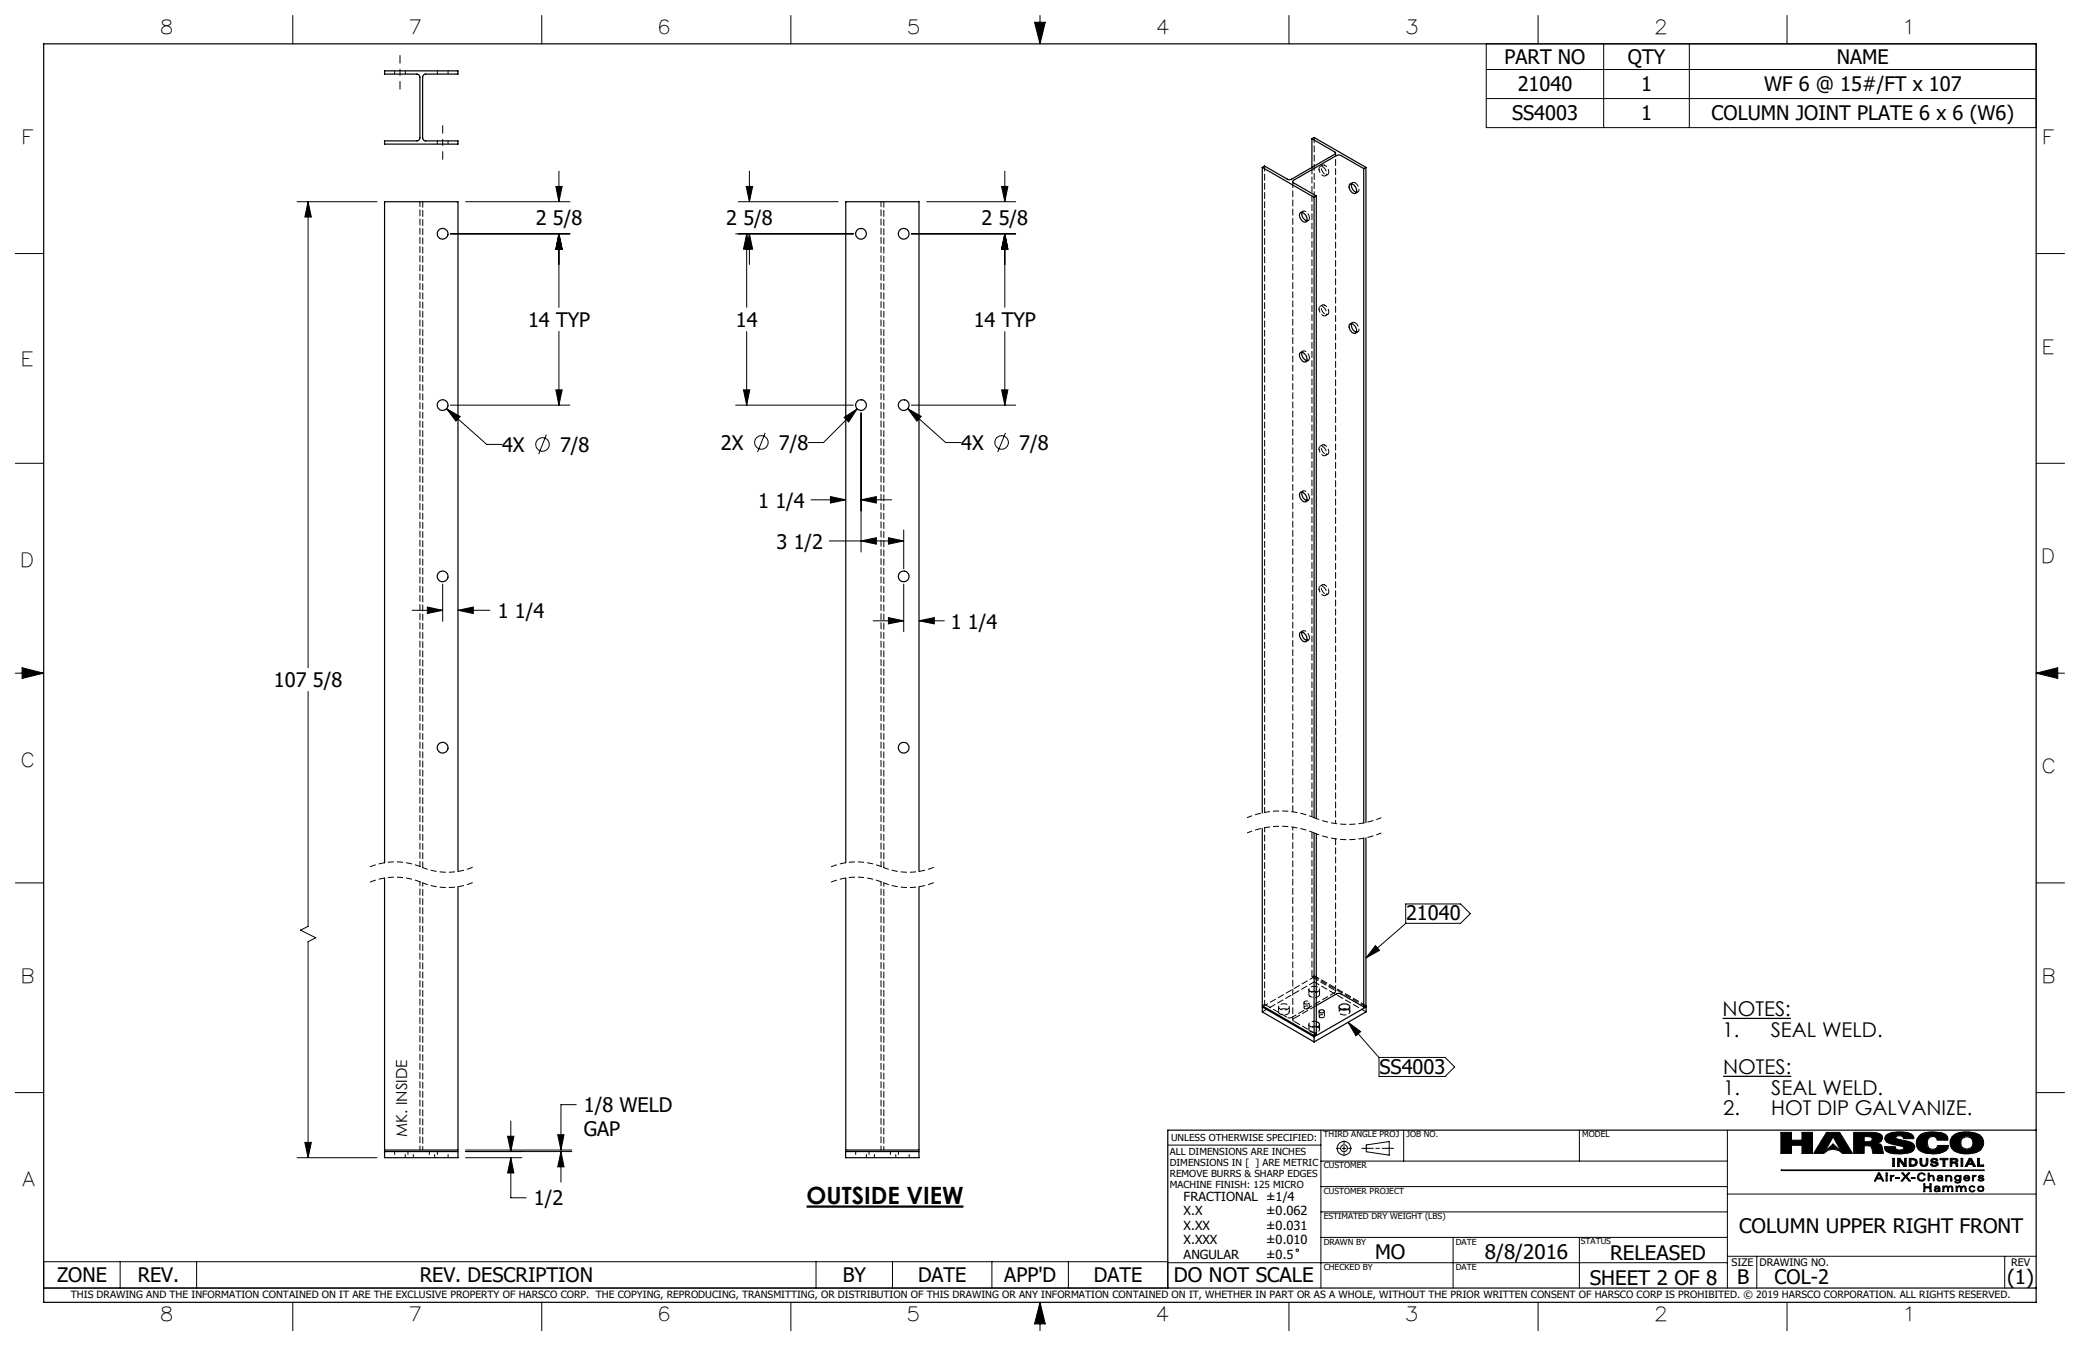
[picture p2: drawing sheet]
<svg xmlns="http://www.w3.org/2000/svg" width="432mm" height="279mm" viewBox="0 0 432 279" stroke-linecap="round" stroke-linejoin="round" font-family="sans-serif">
<g fill="none" stroke="#000" stroke-width=".21">
<path d="M60.8 3.2v5.9M112.5 3.2v5.9M164.2 3.2v5.9M214.8 4.6h2.2l-1.1 4.5zM215.9 3.2v5.9M267.6 3.2v5.9M308.5 9.1h114.2v17.4h-114.2zM308.5 14.4h114.2M319.3 3.2v5.9M332.9 9.1v17.4M350.7 9.1v17.4M371 3.2v5.9"/>
<path d="M115.4 38.7h1.3l-.7 3.2zM116 35.5v6.4M154.9 38.7h1.3l-.6 3.2zM155.6 35.5v6.4M207.9 38.7h1.3l-.6 3.2zM208.6 35.5v6.4M308.5 20.5h114.2M3.2 52.6h5.9M61.7 41.9h16.5M64 41.9l.6 3.1h-1.3zM64 41.9v96.7M93.5 48.5h24.8"/>
<path d="M96.7 41.9h21.6M116 48.5v15.3M116 48.5l.7 3.2h-1.3zM152.7 48.5h24.5M153.3 41.9h20.7M155 48.5l.6 3.2h-1.3zM155 48.5v15.3M155.6 48.5v6.4M155.6 48.5l.6 3.2h-1.3zM189.2 48.5h21.7M192.4 41.9h18.5M208.6 48.5l.6 3.2h-1.3z"/>
<path d="M208.6 48.5v15.3M422.7 52.6h5.9M116 68.8v15.3M155 68.8v15.3M208.6 68.8v15.3M3.2 96.2h5.9M92.7 84.8l2.8 1.7-.8 .9zM92.7 84.8l8.3 7.5h3.2M93.5 84.1h24.8M113.4 90.2l-1.6 4.1M115.4 80.9h1.3l-.7 3.2zM152.7 84.1h24.5"/>
<path d="M154.3 80.9h1.3l-.6 3.2zM158.9 89.9l-1.6 3.9M175.2 86.6l2.7-1.7-1.7 2.7zM177.9 84.9l-6.9 7h-3.2M178.8 85.7v28.9M188.4 84.8l2.8 1.6-.8 1zM188.4 84.8l7.9 7.1h3.2M189.2 84.1h21.7M207.9 80.9h1.3l-.6 3.2zM208.7 89.9l-1.6 3.9M422.7 96.2h5.9M168.3 103.8h7.3"/>
<path d="M172.2 112.3h15.4M172.4 103.1l3.2 .7-3.2 .6zM178.8 103.8l3.1-.7v1.3zM178.8 112.3l3.1-.7v1.4zM178.8 103.8h6.3M184.4 111.6l3.2 .7-3.2 .7zM187.6 110v8.1M3.2 139.7h5.9M4.6 138.6l4.5 1.1-4.5 1.1zM85.5 126.7h6.4M88.7 126l3.2 .7-3.2 .7zM91.9 121.2v7.8"/>
<path d="M95.1 126.7l3.1-.7v1.4zM95.1 126.7h6.6M181.3 128.9h6.3M184.4 128.2l3.2 .7-3.2 .6zM187.6 121.2v9.9M190.8 128.9h5.2M190.8 128.9l3.2-.7v1.3zM422.7 139.7h5.9M422.7 139.7l4.5-1.1v2.2zM64 143.5v48.8l-1.6 .8 3.1 1.6-1.5 .8v44.8M3.2 183.3h5.9M285.5 196.3l.9 1-2.8 1.6z"/>
<path d="M291.8 187.6h11.4l2 2.1-2 2h-11.4zM291.8 191.7l-8.2 7.2M422.7 183.3h5.9M279.9 212.2l2.6 1.9-1 .9zM279.9 212.2l6.4 7.3M286.3 219.5h13.7l2 2-2 1.9h-13.7zM3.2 226.8h5.9M63.3 237.1h1.3l-.6 3.2zM96.7 239h22M96.7 238.7h22M105.4 235.9h1.3l-.7 3.1zM106 232.7v6.3"/>
<path d="M115.8 235.5h1.3l-.6 3.2zM116.5 239l.6 3.2h-1.3zM116.5 239v6.4M119.6 229.3h-3.1v9.4M242.4 237.7h31.8M274.2 234.6v32.8M277.4 238.4h.7M278.6 238.4h.8M279 236.8v.7M279 238v.8M279 239.3v.6M279.9 238.4h.7"/>
<path d="M282.7 238.4h2.4M283.6 237.7l4.8-.7v2.8l-4.8-.7zM285.6 238.4h.8M286.9 238.4h2.4M291.4 234.6v6.4M327.9 234.6v6.4M358.6 234.6v32.8M369.7 235.1h2.2v1.6h2.2v-1.6h2.2v4.3h-2.2v-1.7h-2.2v1.7h-2.2zM379.2 235.1h2.7l2.7 4.3h-2.2a2.5 2.5 0 0 0-3.8 0h-2.1zM380.5 236l1.7 3-1.7-1.5-1.7 1.5zM384.8 235.1h3.7l1.7 .2 .5 .4 .1 .6-.3 .7-.8 .3 .7 .2 .3 .4 .3 1.5h-2.2l-.2-1-.3-.5-.6-.1h-.7v1.6h-2.2zM387 235.9l1.4 .1a.51 .51 0 0 1 0 .9l-1.4 .1z"/>
<path d="M389.7 237.3h.1M391.6 235.6a6.4 6.4 0 0 1 5.3-.2l.3 .4 .1 .6h-2.1l-.1-.4a1.07 1.07 0 0 0-1.5 .1v.1a3 3 0 0 0 1.9 .6l1.6 .5 .4 .7a1.36 1.36 0 0 1-1.4 1.4 6.7 6.7 0 0 1-4.6-.5l-.3-.9h2.3v.4a1.01 1.01 0 0 0 1.7-.2l-.4-.3-3.1-.8-.4-.7zM398.5 235.7a5.3 5.3 0 0 1 5.5-.2l.3 .5 .1 .7h-2.2l-.3-.6-.5-.2-.7 .1-.5 .5-.1 .7 .2 1 .4 .3 .5 .1 .8-.2 .2-.6h2.3l-.1 .6a3.9 3.9 0 0 1-2.8 1.1 4.2 4.2 0 0 1-3.5-1.1 2.19 2.19 0 0 1 .4-2.7zM405.2 235.9a5.4 5.4 0 0 1 5.8-.4 2.09 2.09 0 0 1 .8 2.2l-.7 1.1a5.9 5.9 0 0 1-5.4 .1 2.08 2.08 0 0 1-.5-3zM422.7 226.8h5.9M61.7 240.3h16.5M96.7 240.3h11.6M106 240.3l.7 3.2h-1.3zM106 240.3v8.3h3.2M274.2 256.9h84.4M274.2 251.6h84.4M274.2 246.3h84.4"/>
<path d="M274.2 241h84.4M301.7 256.9v10.5M327.9 256.9v10.5M358.6 247.9h64.1M369.8 242.9h42.1v.1h-42.1zM389.9 243.5h.3l.9 1.6h-.3l-.2-.4h-1l-.2 .4h-.3zM390.1 243.7l.4 .8h-.8zM391.5 244h.3v1.1h-.3zM391.5 243.5h.3v.2h-.3zM392.4 244h.2v.2l.2-.2h.4v.2l-.5 .1-.1 .8h-.2zM392.6 244.2h.1M392.9 240.5h.4v1.6h-.4z"/>
<path d="M393.6 244.4h.7v.2h-.7zM393.9 240.5h.5l1 1.2v-1.2h.3v1.6h-.5l-.9-1.3v1.3h-.4zM394.3 240.8h.1M394.8 243.5h.3l.5 .6 .5-.6h.4l-.7 .7 .8 .9h-.3l-.7-.7-.6 .7h-.3l.7-.9zM396.3 240.5a1.61 1.61 0 0 1 1.7 .5v.3l-.1 .5-.8 .3h-.8zM396.7 240.7a.62 .62 0 0 1 .8 .2 .62 .62 0 0 1 0 .7l-.8 .2zM396.8 244.4h.7v.2h-.7zM398.3 243.7a.87 .87 0 0 1 1.4 .2l-.7-.3-.3 .1-.3 .2-.1 .4 .2 .5a.59 .59 0 0 0 .9-.1h.3l-.3 .4h-.9l-.4-.3-.1-.5zM398.6 240.5h.4v1l.1 .3 .3 .1 .3-.1 .2-.4v-.9h.3v.9l-.2 .5a.93 .93 0 0 1-1.4-.4zM399.4 245.7h.2v.6h1v-.6h.3v1.7h-.3v-.8h-1v.8h-.2zM400.3 243.5h.2v.7l.5-.3a.79 .79 0 0 1 .4 1.2h-.1a.87 .87 0 0 0-.3-1 .85 .85 0 0 0-.5 1h-.2zM400.5 244.2h.1"/>
<path d="M400.9 240.7l.5-.3 .7 .1 .2 .4h-.4l-.1-.2h-.3l-.3 .2 .2 .2 .8 .2 .2 .4-.1 .2-.6 .2-.7-.1-.2-.4h.3l.4 .3 .5-.1v-.2l-1-.3-.2-.2zM401.7 246.3a.67 .67 0 0 1 1 .3v.7h-.2v-.1l-.7 .2-.2-.2v-.3l.1-.2 .8-.1-.1-.2-.3-.1-.5 .2zM402.4 244.7l.7-.1-.1 .3-.2 .1h-.3zM402.5 246.8h.1M402.5 246.8l-.8 .2 .2 .2h.3l.2-.1 .1-.3M402.5 247.2h.1M402.8 240.5h1.6v.2h-.6v1.4h-.4v-1.4h-.6zM403.1 244.6h.1M403.1 244.4l-.1-.2-.3-.1-.5 .2v-.2l.6-.2 .4 .2 .1 1h-.2v-.1M403.1 244.4l-.8 .1-.2 .3 .3 .3 .3 .1 .4-.2M403.1 244.4h.1M403.1 245h.1"/>
<path d="M403.5 246.4v-.2h-.2v1.1h.2l.1-.8 .4-.2 .3 .4v.6h.2l.1-.8 .3-.2 .3 .4v.6h.2l-.1-1-.5-.1-.3 .3M403.5 246.4l.5-.3 .4 .4M403.5 246.4h.1M403.9 244h.2v.2l.4-.3 .5 .2 .2 .4v.6h-.2l-.2-.9-.2-.1-.3 .1-.2 .9h-.2zM404.1 244.2h.1M404.4 246.5h.1M404.8 240.5a1.96 1.96 0 0 1 1.6 .2l-.1 .5-.3 .1 .4 .2 .1 .6h-.4a.61 .61 0 0 0-.7-.7h-.2v.7h-.4zM405.2 240.7l.8 .1v.3l-.8 .1zM405.9 244.1l.5-.2 .5 .3v-.2h.2v1l-.2 .5-.5 .1-.5-.1-.1-.3 .8 .2 .2-.1 .1-.4-.5 .2-.5-.2-.2-.4zM406 241.3h.1M406.1 244.2l.3-.1 .4 .1 .1 .3-.1 .3-.4 .2-.3-.2-.1-.3zM406.3 246.4v-.2h-.3l.1 1.1h.2l.1-.8 .3-.2 .3 .4v.6h.2l.1-.8 .4-.2 .3 .4v.6h.2l-.2-1-.4-.1-.4 .3"/>
<path d="M406.3 246.4l.4-.3 .5 .4M406.3 246.4h.1M407.1 240.5h.4v1.6h-.4zM407.2 246.5h.1M407.9 244.1l.4-.2 .5 .2 .1 .5h-1.1l.2 .3 .3 .1 .6-.2-.1 .2-.7 .1-.4-.2v-.6zM408 244.2l.3-.1 .4 .4h-.8zM408.8 240.5h.5l.8 1.6h-.5l-.1-.4h-1l-.2 .4h-.3zM408.9 246.3l.5-.2 .4 .1 .2 .3-.8-.2-.2 .2-.1 .3 .2 .4 .3 .1 .6-.2-.2 .2-.7 .1-.3-.3zM409 240.8l.3 .7h-.6zM409.5 244h.2v.2l.5-.2v.2l-.4 .1-.1 .8h-.2zM409.7 244.2h.1M410.5 240.5h.4v1.3h.9v.3h-1.3z"/>
<path d="M410.7 246.3l.5-.1 .5 .1 .2 .5-.2 .4-.5 .2-.5-.2-.2-.4zM410.7 244.2a.74 .74 0 0 1 1.1-.1v.2l-.5-.2-.4 .2 .7 .2 .3 .3a.76 .76 0 0 1-1.1 .3l-.2-.3 .8 .2 .2-.2a.87 .87 0 0 1-.9-.6zM410.8 246.5l.4-.2 .4 .2 .1 .3-.1 .3-.4 .1-.4-.1-.1-.3zM9.1 261.9h233.3v5.5h-233.3zM24.9 261.9v5.5M40.8 261.9v5.5M60.8 270.3v5.9M112.5 270.3v5.9M164.2 270.3v5.9M169.4 261.9v5.5M185.3 261.9v5.5M205.9 261.9v5.5"/>
<path d="M215.9 270.3v5.9M215.9 270.3l1.1 4.5h-2.2zM221.8 261.9v5.5M242.4 262.1h116.2M267.6 270.3v5.9M319.3 270.3v5.9M358.6 260.8h64.1M364.7 260.8v6.6M371 270.3v5.9M416.2 260.8v6.6"/>
<circle cx="112.6" cy="92.3" r="1.4"/>
<circle cx="158.1" cy="91.8" r="1.4"/>
<circle cx="207.9" cy="91.8" r="1.41"/>
<circle cx="279" cy="238.4" r=".71"/>
<circle cx="279" cy="238.4" r="1.41"/>
<circle cx="408.3" cy="237.3" r="1.3"/>
<circle cx="269.3" cy="259.5" r=".25"/>
</g>
<g fill="none" stroke="#000" stroke-width=".25">
<path d="M9.1 9.1h413.6v261.2h-413.6zM79.8 14.7h15.3v.7h-6.7a.66 .66 0 0 0-.7 .6v12.6a.66 .66 0 0 0 .7 .6h6.7v.7h-15.3v-.7h6.7a.66 .66 0 0 0 .7-.6v-12.6a.66 .66 0 0 0-.7-.6h-6.7zM262 34.7l10.8 6.3M262 34.7v134.1M272.3 28.8l4.8 2.7a.26 .26 0 0 1 .1 .3 .26 .26 0 0 1-.1 .2l-9.2 5.3h-.6l-4.8-2.8-.5 .2M272.3 28.8l.5-.3 10.8 6.2M272.3 28.8v6M280.2 38.2a1.27 1.27 0 0 1 1.2 1.9 1.34 1.34 0 0 1-1.2-1.9zM280.6 38.1v.1a1.55 1.55 0 0 0 1 1.7M283.1 35l-4.7-2.7-.6-.1-9.3 5.2a.29 .29 0 0 0-.1 .3 .29 .29 0 0 0 .1 .3l4.8 2.7M283.1 35v135.9M283.6 34.7l-.5 .3"/>
<path d="M283.6 34.7v136M269.9 44.2a1.23 1.23 0 0 1 1.4 1.5 .62 .62 0 0 1-.6 .4 .62 .62 0 0 1-.6-.5 1.32 1.32 0 0 1-.2-1.4zM270.3 44.1a1.52 1.52 0 0 0 1 1.7M272.8 41v128.8M273.3 40.7l-.5 .3M273.3 40.7v129.2M269.9 73.2a1.23 1.23 0 0 1 1.4 1.6 .62 .62 0 0 1-.6 .4 .62 .62 0 0 1-.6-.6 1.32 1.32 0 0 1-.2-1.4zM270.3 73.1a1.52 1.52 0 0 0 1 1.8M280.2 67.3a1.2 1.2 0 0 1 1.4 1.3 .5 .5 0 0 1-.2 .6 .5 .5 0 0 1-.7-.2 1.33 1.33 0 0 1-.5-1.7zM280.6 67.2a1.55 1.55 0 0 0 1 1.7M269.9 102.3a1.23 1.23 0 0 1 1.4 1.5 .62 .62 0 0 1-.6 .4 .62 .62 0 0 1-.6-.5 1.32 1.32 0 0 1-.2-1.4zM270.3 102.2a1.53 1.53 0 0 0 1 1.7"/>
<path d="M269.9 131.3a1.23 1.23 0 0 1 1.4 1.5 .62 .62 0 0 1-.6 .4 .62 .62 0 0 1-.6-.5 1.32 1.32 0 0 1-.2-1.4zM270.3 131.2a1.53 1.53 0 0 0 1 1.8M79.8 179.1v-137.2h15.3v139M175.6 179.1v-137.2h15.2v139M262 171.9v36.9l10.8 6.2M272.8 172.9v42.1M273.3 173.1v41.6l-.5 .3M283.1 174v35M283.6 173.9v34.9l-.5 .2M79.8 182.3v56.4h15.3v-54.6M175.6 182.3v56.4h15.2v-54.6M262 209v1l10.8 6.3"/>
<path d="M262 209l10.8 6.2M262.3 208.9l-.3 .1M272.8 215.2v1.1M273.3 208.7l4.2-2.4 .6-.1 5 2.8M273.3 212.1a.59 .59 0 0 1 .6 .5 .59 .59 0 0 1-.6 .6M273.3 213.1l.2 .1M274 209.7h.1a.44 .44 0 0 1 .5-.1 .44 .44 0 0 1 .2 .5 .6 .6 0 0 1-1-.3zM278.2 208.6a1.37 1.37 0 0 1 2 .4 1.3 1.3 0 0 1-2.2 .1zM278.4 209.5l.7-.1 .7 .1M283.4 208.9l.2 .1M283.6 209v1l-10.8 6.3M283.6 209l-10.8 6.2"/>
<path d="M79.8 239h15.3v1.3h-15.3zM175.5 239h15.3v1.3h-15.3zM422.7 234.6h-180.3v32.8M9.1 267.4h413.6"/>
<circle cx="91.9" cy="48.5" r="1.11"/>
<circle cx="178.7" cy="48.5" r="1.1"/>
<circle cx="187.6" cy="48.5" r="1.11"/>
<circle cx="91.9" cy="84.1" r="1.11"/>
<circle cx="178.7" cy="84.1" r="1.1"/>
<circle cx="187.6" cy="84.1" r="1.11"/>
<circle cx="91.9" cy="119.6" r="1.11"/>
<circle cx="187.6" cy="119.7" r="1.11"/>
<circle cx="91.9" cy="155.2" r="1.11"/>
<circle cx="187.6" cy="155.2" r="1.11"/>
</g>
<path d="M215.9 270.3l-1.1 4.5h2.2zM214.8 4.6h2.2l-1.1 4.5zM4.6 138.6l4.5 1.1-4.5 1.1zM422.7 139.7l4.5-1.1v2.2zM369.7 235.1v4.3h2.2v-1.7h2.2v1.7h2.2v-4.3h-2.2v1.6h-2.2v-1.6zM387 235.9l1.4 .1 .3 .6-.5 .4h-1.2zM384.8 235.1v4.3h2.2v-1.6l1.4 .1 .4 1.5h2.2l-.4-1.7-.4-.3-.5-.1a1.15 1.15 0 0 0 1.1-1.2 1.41 1.41 0 0 0-1.7-1zM391.6 235.6a1.12 1.12 0 0 0-.2 1.2 1.12 1.12 0 0 0 1.1 .7l1.8 .3a.72 .72 0 0 1 .9 .5 1.03 1.03 0 0 1-1.7-.1v-.2h-2.3a1.46 1.46 0 0 0 1.7 1.5 7.2 7.2 0 0 0 4.2-.6 1.1 1.1 0 0 0 .3-1.2 1.1 1.1 0 0 0-1-.7l-2.1-.5a.58 .58 0 0 1-.7-.5l.4-.2h.6l.5 .2 .1 .4h2.1v-.2a1.62 1.62 0 0 0-1.8-1.2 6.2 6.2 0 0 0-3.9 .6zM398.3 235.9a2.19 2.19 0 0 0-.3 2.3 2.19 2.19 0 0 0 2 1.2 4.7 4.7 0 0 0 4.3-.9l.2-.7h-2.3a1.07 1.07 0 0 1-1.7 .6 1.38 1.38 0 0 1-.4-1.6 1.38 1.38 0 0 1 1.5-.9l.4 .3 .2 .5h2.2v-.5a1.37 1.37 0 0 0-1.6-1.1 6 6 0 0 0-4.3 .6zM407 237.2a1.3 1.3 0 0 1 2.6 0 1.3 1.3 0 0 1-2.6 0zM405.5 235.7a2.15 2.15 0 0 0-.6 2.3 2.15 2.15 0 0 0 2 1.4 5.7 5.7 0 0 0 4.4-.7 2.15 2.15 0 0 0 .3-2.3 2.15 2.15 0 0 0-1.8-1.3l-1.2-.2a4.6 4.6 0 0 0-3.1 .8zM379.2 235.1l-2.7 4.3h2.1a2.5 2.5 0 0 1 3.8 0h2.2l-2.7-4.3zM380.5 236l1.7 3-1.7-1.5-1.7 1.5zM392.9 240.5v1.6h.4v-1.6zM393.9 240.5v1.6h.4v-1.3l.9 1.3h.5v-1.6h-.3v1.2l-1-1.2zM396.7 240.7h.5l.4 .2 .1 .5-.3 .4h-.7zM396.3 240.5v1.6h.9a.83 .83 0 0 0 .8-.9 .83 .83 0 0 0-.9-.7zM398.6 240.5v1.1a.86 .86 0 0 0 .9 .5 .86 .86 0 0 0 .7-.7v-.9h-.3l-.1 1.2-.3 .2-.4-.1-.1-1.3zM400.9 240.7l-.1 .1a.53 .53 0 0 0 .6 .6l.4 .1a.27 .27 0 0 1 .1 .4 .27 .27 0 0 1-.4 0l-.4-.3h-.3a.86 .86 0 0 0 .8 .5 .86 .86 0 0 0 .8-.6l-.3-.3-.7-.1a.29 .29 0 0 1 0-.5 .29 .29 0 0 1 .4 .2l.1 .1h.4a.84 .84 0 0 0-1.4-.2zM402.8 240.5v.2h.6v1.4h.4v-1.4h.6v-.2zM405.2 240.7l.8 .1a.25 .25 0 0 1 0 .3 .25 .25 0 0 1-.3 .1h-.5zM404.8 240.5v1.6h.4v-.7l.7 .1 .2 .6h.4l-.1-.6-.4-.2 .4-.2v-.4l-.5-.2zM407.1 240.5v1.6h.4v-1.6zM409 240.8l.3 .7h-.6zM408.8 240.5l-.8 1.6h.3l.2-.4h1l.1 .4h.5l-.8-1.6zM410.5 240.5v1.6h1.3v-.3h-.9v-1.3zM390.1 243.7l.4 .8h-.8zM389.9 243.5l-.8 1.6h.3l.2-.4h1l.2 .4h.3l-.9-1.6zM391.5 243.5v.2h.3v-.2zM369.8 242.9v.1h42.1v-.1zM391.5 244v1.1h.3v-1.1zM392.4 244v1.1h.2l.1-.7 .5-.2v-.2h-.3l-.3 .2v-.2zM393.6 244.4v.2h.7v-.2zM394.8 243.5l.6 .7-.7 .9h.3l.6-.7 .7 .7h.3l-.8-.9 .7-.7h-.4l-.5 .6-.5-.6zM396.8 244.4v.2h.7v-.2zM398.3 243.6l-.3 .8a.87 .87 0 0 0 .7 .8 .87 .87 0 0 0 1-.5h-.3l-.2 .3h-.3a.67 .67 0 0 1-.6-.9 .67 .67 0 0 1 1.1-.2h.3a.86 .86 0 0 0-1.4-.3zM400.3 243.5v1.6h.2v-.7l.4-.3 .4 .2v.8h.2v-.9l-.6-.3-.4 .3v-.7zM402.4 244.7l.3-.1a.23 .23 0 0 1 .4 .1 .23 .23 0 0 1-.2 .3h-.3a.22 .22 0 0 1-.2-.1 .22 .22 0 0 1 0-.2zM402.3 244.1l-.1 .2 .3-.2 .4 .1a.2 .2 0 0 1 .1 .3 .2 .2 0 0 1-.3-.1l-.5 .1-.1 .5 .3 .2 .7-.2v.1h.2l-.1-1-.3-.2zM403.9 244v1.1h.2v-.6l.3-.4 .5 .1 .1 .9h.2l-.1-1-.6-.2-.4 .3v-.2zM406 244.1l-.1 .1a.6 .6 0 0 0 .1 .8 .6 .6 0 0 0 .9-.1l-.1 .4-.2 .1h-.4l-.2-.2-.2 .1 .4 .3 .8-.2 .1-.3v-1.1h-.2v.2a.7 .7 0 0 0-.9-.1zM406 244.5a.45 .45 0 0 1 .9 0 .45 .45 0 0 1-.9 0zM408 244.2l.5-.1 .2 .4h-.8zM407.8 244.1l-.2 .6a.67 .67 0 0 0 .6 .5 .67 .67 0 0 0 .7-.4l-.8 .2-.3-.4h1.1a.67 .67 0 0 0-.4-.6 .67 .67 0 0 0-.7 .1zM409.5 244v1.1h.2v-.7l.5-.2v-.2h-.3l-.2 .2v-.2zM410.8 244.1a.38 .38 0 0 0 0 .4 .38 .38 0 0 0 .4 .2h.2a.21 .21 0 0 1 .2 .3 .21 .21 0 0 1-.4 0l-.6-.2 .2 .3 .5 .1a.37 .37 0 0 0 .5-.2 .37 .37 0 0 0-.2-.5l-.4-.1a.21 .21 0 0 1-.2-.3 .21 .21 0 0 1 .3 0l.5 .2-.4-.4zM399.4 245.7v1.7h.2v-.8h1v.8h.3v-1.7h-.3v.6h-1v-.6zM401.8 246.9l.4-.1a.24 .24 0 0 1 .3 .3 .24 .24 0 0 1-.4 .1l-.3-.1zM401.7 246.3l-.1 .2 .5-.2 .3 .1a.23 .23 0 0 1 0 .3 .23 .23 0 0 1-.3 0 .41 .41 0 0 0-.6 .4 .41 .41 0 0 0 .7 .3l.3-.2v.1h.2v-.9l-.3-.2zM409 246.2l-.2 .3v.5l.4 .4h.6l.2-.3-.5 .2-.3-.1-.3-.3 .1-.4 .5-.2 .5 .2a.62 .62 0 0 0-1-.3zM410.7 246.7a.5 .5 0 0 1 1 0 .5 .5 0 0 1-1 0zM410.5 246.8a.65 .65 0 0 0 1.3 0 .65 .65 0 0 0-1.3 0zM403.3 246.2h.2v.2l.5-.3 .4 .4 .4-.3h.4l.2 .3v.8h-.2v-.8l-.2-.2-.5 .3v.7h-.2v-.7l-.3-.3-.4 .2-.1 .8h-.2zM406 246.2h.3v.2l.5-.3 .4 .4 .3-.3h.5l.2 .4v.7h-.2v-.7l-.3-.3-.4 .2-.1 .8h-.2v-.7l-.3-.3-.4 .3v.7h-.2z" fill-rule="evenodd" fill="#000"/>
<path d="M167.4 250.5h32.6" fill="none" stroke="#000" stroke-width=".46"/>
<path d="M357.6 211.4h14.2M357.7 223.4h14.2" fill="none" stroke="#000" stroke-width=".26"/>
<path d="M272.8 172.9a18.1 18.1 0 0 0-13.9 0M272.8 169.7a18.1 18.1 0 0 0-13.9 0M286.8 172.9a18.1 18.1 0 0 1-14 0M286.8 169.7a18.1 18.1 0 0 1-14 0" fill="none" stroke="#000" stroke-width=".21" stroke-dasharray="1.3 .6" stroke-dashoffset=".2" stroke-linecap="butt"/>
<path d="M87.5 180a14 14 0 0 0-10.8 0M98.3 180a14 14 0 0 1-10.8 0M183.2 180a14 14 0 0 0-10.8 0M194 180a14 14 0 0 1-10.8 0M87.5 183.2a14 14 0 0 0-10.8 0M98.3 183.2a14 14 0 0 1-10.8 0M183.2 183.2a14 14 0 0 0-10.8 0M194 183.2a14 14 0 0 1-10.8 0" fill="none" stroke="#000" stroke-width=".21" stroke-dasharray="1.3 .6" stroke-dashoffset="-.1" stroke-linecap="butt"/>
<path d="M83 18.5v-7M91.9 26.1v7" fill="none" stroke="#000" stroke-width=".21" stroke-dasharray="15.2 1.3 1.3 1.3" stroke-dashoffset="13.6"/>
<g fill="#000">
<path d="M285.5 196.3l.9 1-2.8 1.6zM279.9 212.2l2.6 1.9-1 .9z"/>
<path d="M63.3 237.1h1.3l-.6 3.2zM64 41.9l.6 3.1h-1.3zM106 240.3l.7 3.2h-1.3zM105.4 235.9h1.3l-.7 3.1zM116.5 239l.6 3.2h-1.3zM115.8 235.5h1.3l-.6 3.2zM88.7 126l3.2 .7-3.2 .7zM95.1 126.7l3.1-.7v1.4zM115.4 38.7h1.3l-.7 3.2zM116 48.5l.7 3.2h-1.3zM116 48.5l.7 3.2h-1.3zM115.4 80.9h1.3l-.7 3.2zM92.7 84.8l2 2.6 .8-.9zM188.4 84.8l2 2.6 .8-1zM184.4 128.2l3.2 .7-3.2 .6zM190.8 128.9l3.2-.7v1.3zM207.9 80.9h1.3l-.6 3.2zM208.6 48.5l.6 3.2h-1.3zM208.6 48.5l.6 3.2h-1.3zM207.9 38.7h1.3l-.6 3.2zM154.3 80.9h1.3l-.6 3.2zM155 48.5l.6 3.2h-1.3zM155.6 48.5l.6 3.2h-1.3zM154.9 38.7h1.3l-.6 3.2zM178.8 103.8l3.1-.7v1.3zM172.4 103.1l3.2 .7-3.2 .6zM178.8 112.3l3.1-.7v1.4zM184.4 111.6l3.2 .7-3.2 .7zM175.2 86.6l1 1 1.7-2.7z"/>
</g>
<path d="M262.5 34.5v134.1M87.2 41.8v138.1M182.9 41.8v138.1M270.8 208.3a.53 .53 0 0 0 .6 .2 .53 .53 0 0 0 .3-.6 .53 .53 0 0 0-.6-.2 .53 .53 0 0 0-.3 .6M270.8 209.3a.53 .53 0 0 0 .6 .2 .53 .53 0 0 0 .3-.5 .53 .53 0 0 0-.6-.2 .53 .53 0 0 0-.3 .5M273.9 211.1a.53 .53 0 0 0 .6 .2 .53 .53 0 0 0 .4-.5 .53 .53 0 0 0-.6-.2 .53 .53 0 0 0-.4 .5M277.1 206.1l-8.9 5.1" fill="none" stroke="#000" stroke-width=".21" stroke-dasharray="1.3 .6" stroke-dashoffset=".2"/>
<path d="M272.8 28.5v12.4M87.8 41.8v138.3M183.5 41.8v138.3M272 214.1a1.22 1.22 0 0 0 1.9-.5l-.4-.4M272.8 203.8l-10.8 6.2M278.3 210.5a1.22 1.22 0 0 0 1.9-.6l-.4-.4M283.6 208.7l-10.8-6.2M283.6 210l-10.8-6.2" fill="none" stroke="#000" stroke-width=".21" stroke-dasharray="1.3 .6" stroke-dashoffset=".1"/>
<path d="M280.6 38.1l.3-.2 .4 .1M271.3 45.8l.4-.1 .1-.4M271.3 74.9l.4-.2 .1-.4M280.6 67.2l.3-.3 .4 .1M271.3 103.9l.4-.2 .1-.4M271.3 132.9l.4-.1 .1-.4M262.5 171.8v36.7M87.2 183v55.7M182.9 183v55.7M273.3 212.1l-.1-.1a.99 .99 0 0 0-1.5 .8l.3 .3M273.3 213.1h-.1a.99 .99 0 0 0-1.5 .7l.3 .3" fill="none" stroke="#000" stroke-width=".21" stroke-dasharray="1.3 .6" stroke-dashoffset=".4"/>
<g fill="none" stroke="#000" stroke-width=".21" stroke-dasharray="1.3 .6" stroke-dashoffset=".5">
<path d="M87.8 183.3v55.4M183.5 183.3v55.4M265.4 209v1M267.6 210v-1M268.2 211.2l-.5 .1-.4-.1M270.7 208.1v1M271.7 212.6v1.1M271.7 205.4v1M271.8 209.1v-1M273.8 209.9v1M273.9 213.7v-1.1M273.9 206.4v-1"/>
<path d="M274.9 210.9v-1M278 209v1M280.2 210v-1"/>
</g>
<g fill="none" stroke="#000" stroke-width=".21" stroke-dasharray="1.3 .6" stroke-dashoffset=".6">
<path d="M268.4 171.7v40M277.3 170.9v-139.1M272 213.1l.6 .2 .7-.1M81.9 239v1.3M84.7 239v1.3M89.1 239v1.3M90.8 239v1.3M177.6 239v1.3M180.4 239v1.3M184.9 239v1.3M186.5 239v1.3M84.1 240.3v-1.3"/>
<path d="M85.8 240.3v-1.3M90.2 240.3v-1.3M93 240.3v-1.3M179.9 240.3v-1.3M181.5 240.3v-1.3M186 240.3v-1.3M188.7 240.3v-1.3"/>
</g>
<g fill="none" stroke="#000" stroke-width=".21" stroke-dasharray="1.3 .6" stroke-dashoffset=".3">
<path d="M81.9 14.7v.6M84.1 15.3v-.6M90.8 14.7v.6M93 15.3v-.6M90.8 29.2v.7M93 29.9v-.7M281.3 38a1.22 1.22 0 0 1 .5 1.9h-.2M271.8 45.3a1.22 1.22 0 0 0-1.4-1.4l-.1 .2M271.8 74.3a1.22 1.22 0 0 0-1.4-1.4l-.1 .2M281.3 67a1.22 1.22 0 0 1 .5 1.9h-.2M271.8 103.3a1.22 1.22 0 0 0-1.4-1.3l-.1 .1M271.8 132.4a1.22 1.22 0 0 0-1.4-1.4l-.1 .2"/>
<path d="M268.6 212a.27 .27 0 0 1-.2-.3 .27 .27 0 0 1 .2-.3M272.8 202.8l-10.5 6.1M277.1 205.5a.27 .27 0 0 1 .2 .3 .27 .27 0 0 1-.2 .3M283.4 208.9l-10.6-6.1"/>
</g>
<path d="M272.4 34.8v134.7M272.4 172.7v30.1" fill="none" stroke="#000" stroke-width=".21" stroke-dasharray="1.3 .6" stroke-dashoffset="-.1"/>
<g fill="none" stroke="#000" stroke-width=".21" stroke-dasharray="1.3 .6" stroke-dashoffset=".7">
<path d="M273.8 35.2a.57 .57 0 0 1 .4-.7 .57 .57 0 0 1 .7 .4 1.04 1.04 0 0 1 .1 1.6 1.39 1.39 0 0 1-1.2-1.3M274.9 34.3a1.37 1.37 0 0 1 .7 1.9 1.25 1.25 0 0 1-1-1.9h.3M273.8 64.3a.57 .57 0 0 1 .4-.8 .57 .57 0 0 1 .7 .4 1.04 1.04 0 0 1 .1 1.7 1.39 1.39 0 0 1-1.2-1.3M274.9 63.3a1.37 1.37 0 0 1 .7 1.9 1.25 1.25 0 0 1-1-1.9h.3M273.8 93.3a.57 .57 0 0 1 .4-.7 .57 .57 0 0 1 .7 .3 1.04 1.04 0 0 1 .1 1.7 1.39 1.39 0 0 1-1.2-1.3M274.9 92.4a1.37 1.37 0 0 1 .7 1.9 1.25 1.25 0 0 1-1-2l.3 .1M273.8 122.3a.57 .57 0 0 1 .4-.7 .57 .57 0 0 1 .7 .4 1.04 1.04 0 0 1 .1 1.6 1.39 1.39 0 0 1-1.2-1.3M274.9 121.4a1.37 1.37 0 0 1 .7 1.9 1.25 1.25 0 0 1-1-1.9h.3M265.6 209.4a1.37 1.37 0 0 0 2-.4 1.25 1.25 0 0 0-2.2 0l.2 .4M265.6 210.4a1.37 1.37 0 0 0 2-.3 1.25 1.25 0 0 0-2.2 0l.2 .3M271.9 205.7a1.37 1.37 0 0 0 2-.3 1.25 1.25 0 0 0-2.2 0l.2 .3M271.9 206.8a1.37 1.37 0 0 0 2-.4 1.25 1.25 0 0 0-2.2 .1l.2 .3"/>
<path d="M278.5 209.5a.5 .5 0 0 0-.5 .5 .5 .5 0 0 0 .3 .5"/>
</g>
<g fill="none" stroke="#000" stroke-width=".21" stroke-dasharray="1.3 .6">
<path d="M268.4 37.7v130.8M274.5 34.3l-.5 .3M275.2 36.5l.4-.3M280.8 37.9l-.5 .3M270.5 43.9l-.5 .2M271.1 46l.5-.2M281.4 40.1l.5-.3M270.5 72.9l-.5 .3M271.1 75.1l.5-.3M274.5 63.3l-.5 .3M275.2 65.5l.4-.2M280.8 66.9l-.5 .3"/>
<path d="M281.4 69.1l.5-.2M274.5 92.4l-.5 .2M275.2 94.6l.4-.3M270.5 101.9l-.5 .3M271.1 104.1l.5-.3M270.5 131l-.5 .2M271.1 133.2l.5-.3M274.5 121.4l-.5 .3M275.2 123.6l.4-.3M262.5 208.5l-.4 .2M272.8 202.5l-.4 .3M277.3 205.8v-31.7"/>
</g>
<path d="M267.3 211.2l-4.8-2.7M268.6 211.4l4.7-2.7M272.4 202.8l4.7 2.7M273.3 214.7l-4.7-2.7" fill="none" stroke="#000" stroke-width=".21" stroke-dasharray="1.3 .6" stroke-dashoffset="-.2"/>
<text font-size="4.9" x="167.4" y="249.9">OUTSIDE VIEW</text>
<g font-size="4.2">
<text x="312.3" y="13.3">PART NO</text>
<text x="337.9" y="13.3">QTY</text>
<text x="381.3" y="13.3">NAME</text>
<text x="315.1" y="18.9">21040</text>
<text x="340.7" y="18.9">1</text>
<text x="366.2" y="18.9">WF 6 @ 15#/FT x 107</text>
<text x="313.9" y="25">SS4003</text>
<text x="340.7" y="25">1</text>
<text x="355.3" y="25">COLUMN JOINT PLATE 6 x 6 (W6)</text>
<text x="111.2" y="46.8">2 5/8</text>
<text x="150.7" y="46.8">2 5/8</text>
<text x="203.8" y="46.8">2 5/8</text>
<text x="109.6" y="67.9">14 TYP</text>
<text x="152.8" y="67.9">14</text>
<text x="202.1" y="67.9">14 TYP</text>
<text x="104.2" y="93.9">4X</text>
<text x="116.3" y="93.9">7/8</text>
<text x="149.7" y="93.5">2X</text>
<text x="161.7" y="93.5">7/8</text>
<text x="199.5" y="93.5">4X</text>
<text x="211.6" y="93.5">7/8</text>
<text x="157.4" y="105.4">1 1/4</text>
<text x="161.2" y="113.9">3 1/2</text>
<text x="103.3" y="128.3">1 1/4</text>
<text x="197.4" y="130.5">1 1/4</text>
<text x="56.9" y="142.7">107 5/8</text>
<text x="291.9" y="191">21040</text>
<text x="357.6" y="210.9">NOTES:</text>
<text x="357.6" y="215.2">1.</text>
<text x="367.6" y="215.2">SEAL WELD.</text>
<text x="286.4" y="222.9">SS4003</text>
<text x="357.7" y="223">NOTES:</text>
<text x="357.7" y="227.2">1.</text>
<text x="367.7" y="227.2">SEAL WELD.</text>
<text x="121.2" y="230.9">1/8 WELD</text>
<text x="357.7" y="231.4">2.</text>
<text x="367.7" y="231.4">HOT DIP GALVANIZE.</text>
<text x="121.2" y="235.9">GAP</text>
<text x="110.8" y="250.2">1/2</text>
<text x="361" y="255.9">COLUMN UPPER RIGHT FRONT</text>
<text x="285.5" y="261.4">MO</text>
<text x="308.3" y="261.3">8/8/2016</text>
<text x="334.3" y="261.6">RELEASED</text>
<text x="11.8" y="266.1">ZONE</text>
<text x="28.6" y="266.1">REV.</text>
<text x="87.1" y="266.1">REV. DESCRIPTION</text>
<text x="174.9" y="266.1">BY</text>
<text x="190.6" y="266.1">DATE</text>
<text x="208.5" y="266.1">APP'D</text>
<text x="227.1" y="266.1">DATE</text>
<text x="243.7" y="266.2">DO NOT SCALE</text>
<text x="330" y="266.7">SHEET 2 OF 8</text>
<text x="360.6" y="266.5">B</text>
<text x="368.4" y="266.6">COL-2</text>
<text x="416.7" y="266.5">(1)</text>
</g>
<g font-size="4">
<text x="33.6" y="7.1">8</text>
<text x="85.2" y="7.1">7</text>
<text x="137" y="7.1">6</text>
<text x="188.6" y="7.1">5</text>
<text x="240.3" y="7.1">4</text>
<text x="292.1" y="7.1">3</text>
<text x="343.8" y="7.1">2</text>
<text x="395.7" y="7.1">1</text>
<text x="4.9" y="29.8">F</text>
<text x="424.5" y="29.9">F</text>
<text x="4.8" y="76">E</text>
<text x="424.3" y="73.5">E</text>
<text x="4.7" y="117.6">D</text>
<text x="424.2" y="116.9">D</text>
<text x="4.7" y="159.3">C</text>
<text x="424.2" y="160.5">C</text>
<text x="4.8" y="204">B</text>
<text x="424.3" y="204">B</text>
<text x="4.8" y="246.1">A</text>
<text x="424.3" y="246.1">A</text>
<text x="33.6" y="274.3">8</text>
<text x="85.2" y="274.3">7</text>
<text x="137" y="274.3">6</text>
<text x="188.6" y="274.3">5</text>
<text x="240.3" y="274.3">4</text>
<text x="292.1" y="274.3">3</text>
<text x="343.8" y="274.3">2</text>
<text x="395.8" y="274.3">1</text>
</g>
<text font-size="3.2" x="84.6" y="235.9" transform="rotate(-90 84.6 235.9)">MK. INSIDE</text>
<g font-size="2.6">
<text x="245.7" y="249.3">FRACTIONAL ±1/4</text>
<text x="245.7" y="252.3">X.X</text>
<text x="245.7" y="255.3">X.XX</text>
<text x="262.9" y="252.3">±0.062</text>
<text x="262.9" y="255.3">±0.031</text>
<text x="245.7" y="258.3">X.XXX</text>
<text x="245.7" y="261.3">ANGULAR</text>
<text x="262.9" y="258.3">±0.010</text>
<text x="262.9" y="261.3">±0.5</text>
</g>
<g font-size="2.2">
<text x="359.5" y="262.8">SIZE</text>
<text x="365.3" y="262.7">DRAWING NO.</text>
<text x="417.5" y="262.8">REV</text>
</g>
<text font-size="2.1" x="14.7" y="269.4">THIS DRAWING AND THE INFORMATION CONTAINED ON IT ARE THE EXCLUSIVE PROPERTY OF HARSCO CORP. THE COPYING, REPRODUCING, TRANSMITTING, OR DISTRIBUTION OF THIS DRAWING OR ANY INFORMATION CONTAINED ON IT, WHETHER IN PART OR AS A WHOLE, WITHOUT THE PRIOR WRITTEN CONSENT OF HARSCO CORP IS PROHIBITED. © 2019 HARSCO CORPORATION. ALL RIGHTS RESERVED.</text>
<g font-size="2">
<text x="242.9" y="239.8">ALL DIMENSIONS ARE INCHES</text>
<text x="243.1" y="236.8">UNLESS OTHERWISE SPECIFIED:</text>
<text x="242.9" y="242.1">DIMENSIONS IN [ ] ARE METRIC</text>
<text x="242.9" y="244.4">REMOVE BURRS &amp; SHARP EDGES</text>
<text x="242.9" y="246.7">MACHINE FINISH: 125 MICRO</text>
</g>
<g font-size="1.7">
<text x="274.8" y="236.1">THIRD ANGLE PROJ</text>
<text x="292" y="236.1">JOB NO.</text>
<text x="328.5" y="236.1">MODEL</text>
<text x="274.8" y="242.5">CUSTOMER</text>
<text x="274.8" y="247.8">CUSTOMER PROJECT</text>
<text x="274.8" y="253.1">ESTIMATED DRY WEIGHT (LBS)</text>
<text x="274.8" y="258.4">DRAWN BY</text>
<text x="274.8" y="263.6">CHECKED BY</text>
<text x="302.2" y="263.6">DATE</text>
<text x="302.2" y="258.4">DATE</text>
<text x="328.2" y="258.3">STATUS</text>
</g>
</svg>
